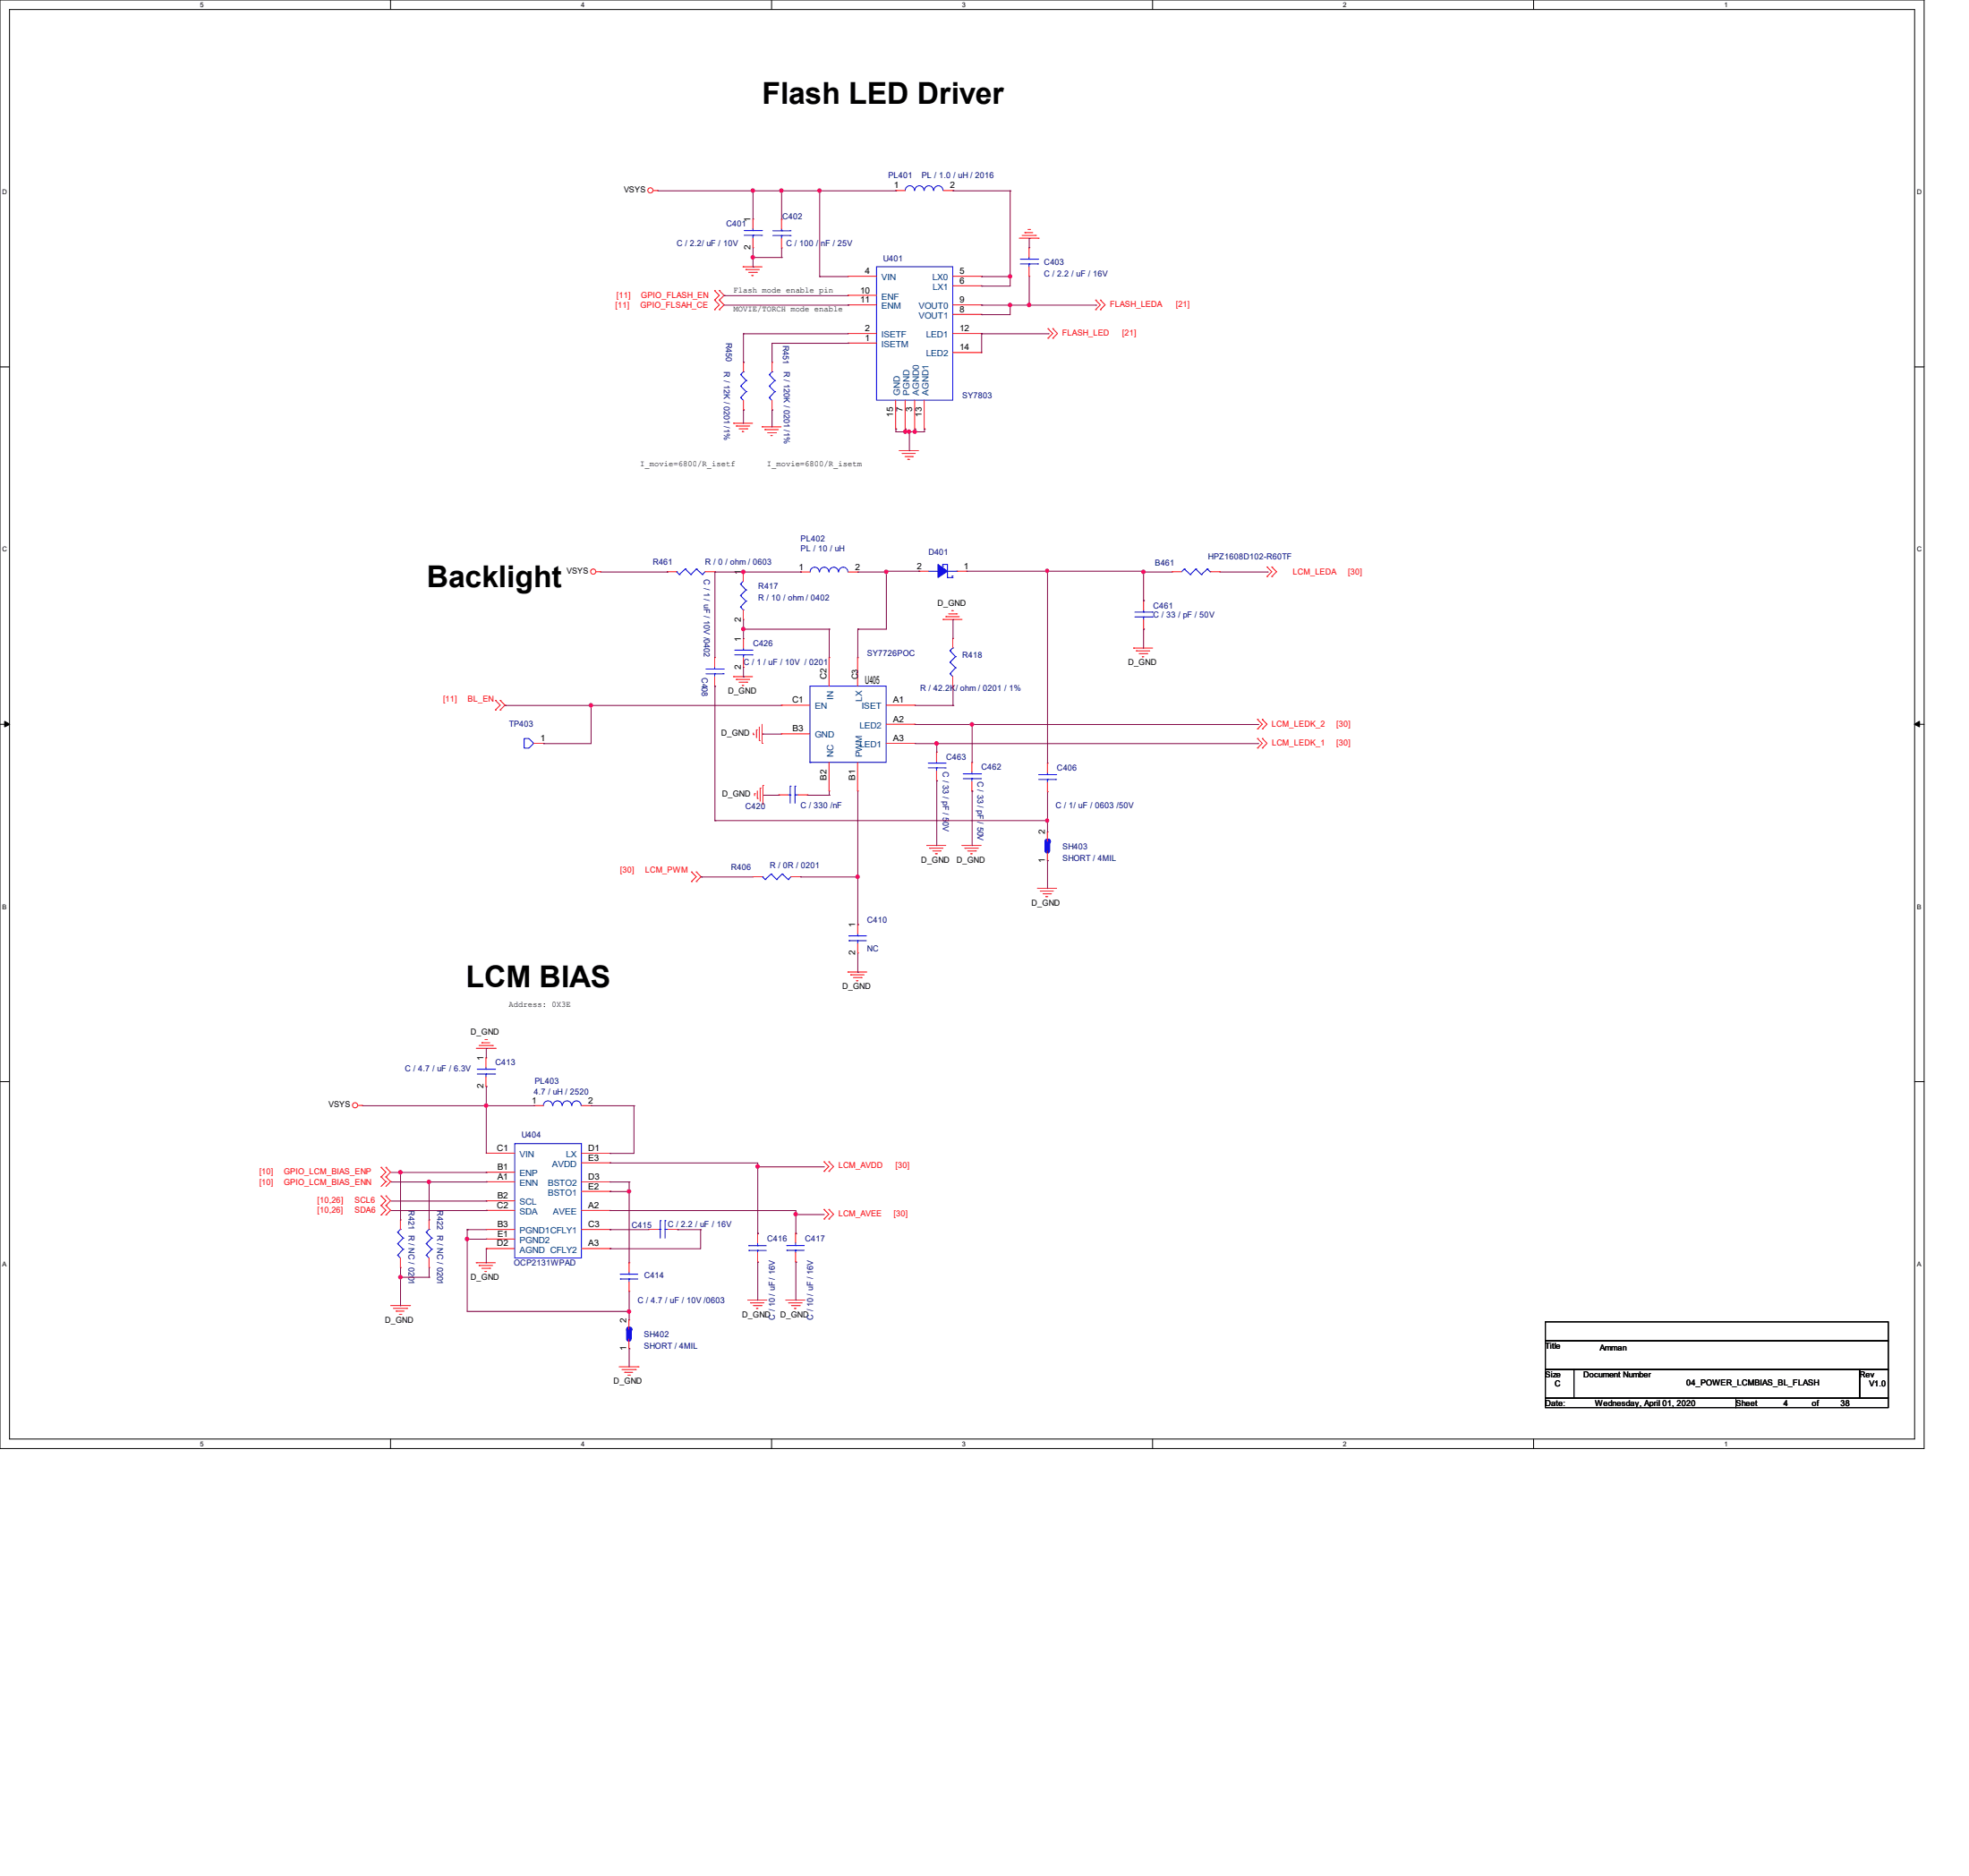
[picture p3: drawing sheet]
<svg xmlns="http://www.w3.org/2000/svg" width="210mm" height="200mm" viewBox="0 0 210 200" stroke-linecap="round" stroke-linejoin="round" font-family="sans-serif">
<path d="M0 0h205.2v154.4h-205.2zM1 1h203.2v152.4h-203.2z" fill="none" stroke="#000" stroke-width=".1"/>
<g fill="#fff">
<path d="M21.3 .1h.4v.8h-.4z"/>
<path d="M21.3 153.5h.4v.8h-.4z"/>
</g>
<path d="M41.7 0v1M41.7 153.4v1" fill="none" stroke="#000" stroke-width=".1"/>
<g fill="#fff">
<path d="M62 .1h.4v.8h-.4z"/>
<path d="M62 153.5h.4v.8h-.4z"/>
</g>
<path d="M82.3 0v1M82.3 153.4v1" fill="none" stroke="#000" stroke-width=".1"/>
<g fill="#fff">
<path d="M102.6 .1h.4v.8h-.4z"/>
<path d="M102.6 153.5h.4v.8h-.4z"/>
</g>
<path d="M122.9 0v1M122.9 153.4v1" fill="none" stroke="#000" stroke-width=".1"/>
<g fill="#fff">
<path d="M143.3 .1h.3v.8h-.3z"/>
<path d="M143.3 153.5h.3v.8h-.3z"/>
</g>
<path d="M163.6 0v1M163.6 153.4v1" fill="none" stroke="#000" stroke-width=".1"/>
<g fill="#fff">
<path d="M183.9 .1h.4v.8h-.4z"/>
<path d="M183.9 153.5h.4v.8h-.4z"/>
<path d="M.3 20.1h.5v.8h-.5z"/>
<path d="M204.5 20.1h.5v.8h-.5z"/>
<path d="M.3 58.2h.5v.8h-.5z"/>
<path d="M204.5 58.2h.5v.8h-.5z"/>
</g>
<path d="M0 39.1h1M204.2 39.1h1" fill="none" stroke="#000" stroke-width=".1"/>
<g fill="#fff">
<path d="M.3 96.3h.4v.8h-.4z"/>
<path d="M204.5 96.3h.4v.8h-.4z"/>
</g>
<path d="M0 77.2h1M204.2 77.2h1" fill="none" stroke="#000" stroke-width=".1"/>
<path d="M.5 76.9l.5 .3-.5 .3zM204.2 77.2l.5-.3v.6z" fill="#000" stroke="#000" stroke-width=".13"/>
<g fill="#fff">
<path d="M.3 134.4h.4v.8h-.4z"/>
<path d="M204.5 134.4h.4v.8h-.4z"/>
</g>
<g fill="none" stroke="#000" stroke-width=".1">
<path d="M0 115.3h1M204.2 115.3h1M164.8 140.9h36.6v2.1h-36.6zM164.8 143h36.6v3h-36.6zM164.8 146h3.1v3.1h-3.1zM164.8 149.1h20.3v1h-20.3zM164.8 146h3.1v3h-3.1zM164.8 149h20.3v1.1h-20.3zM164.8 149h20.4v1.1h-20.4zM167.9 146h30.5v3.1h-30.5zM167.9 146h30.5v3h-30.5zM185.1 149.1h16.3v1h-16.3z"/>
<path d="M185.1 149h16.3v1.1h-16.3zM185.2 149h16.2v1.1h-16.2zM198.4 146h3v3.1h-3zM198.4 146h3v3h-3z"/>
</g>
<g fill="none" stroke="#f00" stroke-width=".1">
<path d="M69.7 20.3h.4M70.1 20.3h.1M76.2 31h.1M76.2 32h.1M76.2 31l.5 .5-.5 .5M76.2 33h.1M76.2 32l.5 .5-.5 .5M76.7 32h.1M76.7 31h.1M76.7 31l.5 .5-.5 .5M76.7 33h.1M76.7 32l.5 .5-.5 .5"/>
<path d="M79.3 28.4h.1M79.3 28.4h2M79.6 28.7h.1M79.6 28.7h1.4M79.8 29h.9M80.2 29.4h.1M80.2 29.4h.2M80.7 29h.1M90.4 29.5h.1M90.4 29.5h3.1M90.4 31.5h.1M90.4 31.5h3.1"/>
<path d="M90.4 32.5h.1M90.4 32.5h3.1M90.4 36.6h.1M90.4 36.6h3.1M90.4 35.6h.1M90.4 35.6h3.1M101.6 29.5h3.1M101.6 35.6h3.1M101.6 32.5h3.1M101.6 33.5h3.1M101.6 30.5h3.1M101.6 37.6h3.1"/>
<path d="M104.7 29.5h.1M104.7 35.6h.1M104.7 32.5h.1M104.7 33.5h.1M104.7 30.5h.1M104.7 37.6h.1M108.7 25.4h2.1M109 25.1h1.5M109.3 24.8h.1M109.3 24.8h.9M109.7 24.5h.1M109.8 24.5h.1"/>
<path d="M110.5 25.1h.1M110.8 25.4h.1M111.8 36.1h.1M111.8 35h.1M111.8 35l.5 .5-.5 .6M112.3 36.1h.1M112.3 35h.1M112.3 35l.5 .5-.5 .6M116.9 33h.1M116.9 32h.1M116.9 32l.5 .5-.5 .5M117.4 33h.1"/>
<path d="M117.4 32h.1M117.4 32l.5 .5-.5 .5M78.2 45.1h.1M78.2 45.1h2.1M78.5 45.4h.1M78.5 45.4h1.5M78.8 45.7h.9M79.2 46h.1M79.7 45.7h.1M81.3 45.5h.1M81.3 45.5h2M81.6 45.8h.1"/>
<path d="M81.6 45.8h1.4M81.9 46.1h.8M82.2 46.4h.1M82.2 46.4h.2M82.7 46.1h.1M95.5 42.7v3M95.5 45.7h.1M95.9 48h.1M95.9 48h2.1M96.2 48.3h.1M96.2 48.3h1.4M96.5 48.7h.8"/>
<path d="M96.5 45.7h.1M96.5 42.7v3M96.8 49h.1M96.8 49h.2M97.3 48.7h.1M97.6 45.7h.1M97.6 42.7v3M98.6 45.7h.1M98.6 42.7v3M52.8 74.7h.1M52.8 75.7h.1M52.8 74.7l.6 .5-.6 .5"/>
<path d="M53.4 75.7h.1M53.4 74.7h.1M53.4 74.7l.5 .5-.5 .5M63.6 61h.4M64 61h.1M78.2 72.1h.1M78.2 72.1h2.1M78.5 72.4h.1M78.5 72.4h1.5M78.8 72.7h.9M79.2 73.1h.1M79.7 72.7h.1"/>
<path d="M80.4 78.3h.1M80.4 78.1v.2M80.7 77.8h.1M80.7 77.8v.9M81 79h.1M81 77.5v1.5M81.3 79.2h.1M81.3 77.2v2M100.6 66h.1M100.6 66h2M100.9 65.7h.1M100.9 65.7h1.4"/>
<path d="M101.2 65.4h.8M101.5 65.1h.1M101.5 65.1h.2M101.6 73.1h.1M101.6 68.1h.1M101.6 68.1v1M101.6 72.1v1M102 65.4h.1M120.9 69.1h.1M120.9 69.1h2M121.2 69.4h.1M121.2 69.4h1.4"/>
<path d="M121.5 69.7h.8M121.8 70h.1M121.8 70h.2M122.3 69.7h.1M134.1 77.7h.1M134.1 76.7h.1M134.1 76.7l.5 .5-.5 .5M134.1 79.8h.1M134.1 78.7h.1M134.1 78.7l.5 .5-.5 .6M134.6 77.7h.1M134.6 76.7h.1"/>
<path d="M134.6 76.7l.5 .5-.5 .5M134.6 79.8h.1M134.6 78.7h.1M134.6 78.7l.5 .5-.5 .6M135.1 61.5h.1M135.1 60.4h.1M135.1 60.4l.6 .6-.6 .5M135.7 61.5h.1M135.7 60.4h.1M135.7 60.4l.5 .6-.5 .5M73.8 93h.1M73.8 94h.1"/>
<path d="M73.8 93l.5 .5-.5 .5M74.3 94h.1M74.3 93h.1M74.3 93l.5 .5-.5 .5M80.5 84.6h.1M80.5 84.6v.2M80.8 85.1h.1M80.8 84.3v.8M81.1 84h.1M81.1 84v1.4M81.4 83.7h.1M81.4 83.7v2.1"/>
<path d="M98.9 90.1h.1M98.9 90.1h2M99.1 90.4h.1M99.1 90.4h1.5M99.5 90.7h.8M99.8 91h.1M99.8 91h.2M100.3 90.7h.1M102.6 90.1h.1M102.6 90.1h2M102.9 90.4h.1M102.9 90.4h1.5"/>
<path d="M103.2 90.7h.9M103.5 91h.1M103.5 91h.2M104.1 90.7h.1M110.7 94.7h.1M110.7 94.7h2M111 95h.1M111 95h1.4M111.3 95.3h.8M111.6 95.6h.1M111.6 95.6h.2M112.1 95.3h.1"/>
<path d="M38.2 117.9h.4M38.6 117.9h.1M50.8 111.8h2M51.1 111.5h1.4M51.4 111.2h.1M51.4 111.2h.8M51.7 110.8h.2M51.8 115.8h.1M51.8 114.8v1M51.8 112.8h.1M51.8 112.8v1M51.9 110.8h.1"/>
<path d="M52.5 111.5h.1M52.8 111.8h.1M90.4 103.6h.1M90.4 103.6h2.1M90.7 103.9h.1M90.7 103.9h1.5M91 104.2h.9M91.4 104.6h.1M91.9 104.2h.1M40.6 129.5h.1M40.6 128.5h.1M40.6 128.5l.6 .5-.6 .5"/>
<path d="M40.6 127.5h.1M40.6 127.5l.6 .5-.6 .5M40.6 125.5h.1M40.6 124.5h.1M40.6 124.5l.6 .5-.6 .5M40.6 125.5l.6 .5M41.2 128.5h.1M41.2 129.5h.1M41.2 128.5l.5 .5-.5 .5M41.2 127.5h.1M41.2 127.5l.5 .5-.5 .5M41.2 124.5h.1"/>
<path d="M41.2 125.5h.1M41.2 124.5l.5 .5-.5 .5M41.2 126h.1M41.2 126l-.6 .5M41.2 125.5l.5 .5M41.7 139.2h2M41.7 126h.1M41.7 126l-.5 .5M42 139.5h1.4M42.3 139.8h.1M42.3 139.8h.8M43.4 139.5h.1"/>
<path d="M43.7 139.2h.1M50.8 134.6h.1M50.8 134.6h2M51.1 134.9h.1M51.1 134.9h1.4M51.4 135.2h.8M51.7 135.6h.1M51.7 135.6h.2M52.2 135.2h.1M79.8 138.6h.1M79.8 138.6h2M80.1 138.9h.1"/>
<path d="M80.1 138.9h1.4M80.3 139.2h.9M80.7 139.5h.1M80.7 139.5h.2M81.2 139.2h.1M83.8 138.6h.1M83.8 138.6h2.1M84.1 138.9h.1M84.1 138.9h1.5M84.4 139.2h.9M84.8 139.5h.1M84.9 131.5h.1"/>
<path d="M84.9 134.5h.1M84.9 131.5v1M84.9 133.5v1M85.3 139.2h.1M87.9 124.9h.1M87.9 123.9h.1M87.9 123.9l.5 .5-.5 .5M87.9 130h.1M87.9 128.9h.1M87.9 128.9l.5 .6-.5 .5M88.4 124.9h.1M88.4 123.9h.1"/>
<path d="M88.4 123.9l.5 .5-.5 .5M88.4 130h.1M88.4 128.9h.1M88.4 128.9l.5 .6-.5 .5M42.6 140.1h.2M42.8 140.1h.1M66 145.7h2.1M66.3 146h1.5M66.6 146.3h.1M66.6 146.3h.9M67 146.6h.1M67.1 146.6h.1"/>
<path d="M67.8 146h.1M68.1 145.7h.1"/>
<circle cx="69.4" cy="20.3" r=".28"/>
<circle cx="63.3" cy="60.9" r=".28"/>
<circle cx="37.9" cy="117.8" r=".28"/>
</g>
<g fill="none" stroke="#00f" stroke-width=".1">
<path d="M93.5 28.4h8.1v14.3h-8.1zM101.3 71.8h.1M101.3 70.6h.1M101.3 69.4h.1M101.3 71.8l.3 .3M101.3 70.6l.6 .6M101.3 69.4l.6 .6M101.6 69.1h.1M101.6 69.1l-.3 .3M101.9 71.2h.1M101.9 70h.1M101.9 71.2l-.6 .6"/>
<path d="M101.9 70l-.6 .6M50.9 114.5h1.9M50.9 114h1.9M51.8 114h.1M51.8 114.5h.1M51.8 113.8v.2M51.8 114.5v.3M52.8 114.5h.1M52.8 114h.1M83.9 132.8h.1M83.9 133.3h.1M83.9 132.8h1.9"/>
<path d="M83.9 133.3h1.9M84.9 133.3h.1M84.9 132.8h.1M84.9 132.5v.3M84.9 133.3v.2"/>
</g>
<path d="M67.1 141.7v1" fill="none" stroke="#00f" stroke-width=".59"/>
<circle cx="67.1" cy="141.7" r=".3" fill="#00f"/>
<g fill="none" stroke="#f00" stroke-width=".1">
<path d="M95.5 20.3h.1M95.5 20.3h1.1M100.6 20.3h1M101.6 20.3h.1M109.8 29.5h.1M109.8 26.4h.1M109.8 26.4v1M109.8 28.4v1.1M56.9 79.2h1M57.9 79.2h.1M71.1 61h.1M71.1 61h1.1"/>
<path d="M75.2 61h1M76.2 61h.1M76.2 73.1h.1M76.2 70.1h.1M76.2 70.1v1M76.2 72.1v1M79.3 61h.1M79.3 61v1M79.3 66h.1M79.3 65v1M83.3 78.2h.1M83.3 78.2h3.1"/>
<path d="M83.3 75.2h.1M83.3 75.2h3.1M88.4 70.1h.1M88.4 70.1v3.1M91.5 70.1h.1M91.5 70.1v3.1M94.5 75.2h3.1M94.5 79.2h3.1M94.5 77.2h3.1M97.6 75.2h.1M97.6 79.2h.1M97.6 77.2h.1"/>
<path d="M88.4 84.3h.1M88.4 81.3v3M91.5 84.3h.1M91.5 81.3v3M99.9 83.2h.1M99.9 80.2h.1M99.9 80.2v1M99.9 82.2v1M103.7 84.3h.1M103.7 81.3h.1M103.7 81.3v1M103.7 83.3v1"/>
<path d="M69.2 131.1h.1M69.2 131.1h1M71.2 131.1h1M72.2 131.1h.1M80.8 131.5h.1M80.8 134.5h.1M80.8 131.5v1M80.8 133.5v1M67.1 143.8h.1M67.1 142.7v1.1M67.1 140.7h.1M67.1 140.7v1"/>
</g>
<g fill="none" stroke="#00f" stroke-width=".1">
<path d="M97.5 20.3a.49 .49 0 0 0-.5-.5 .49 .49 0 0 0-.4 .5M98.5 20.3a.49 .49 0 0 0-.4-.5 .49 .49 0 0 0-.5 .5M99.6 20.3a.49 .49 0 0 0-.5-.5 .49 .49 0 0 0-.5 .5M100.6 20.3a.49 .49 0 0 0-.5-.5 .49 .49 0 0 0-.5 .5M108.8 28.1h1.9M108.8 27.6h1.9M109.8 27.6h.1M109.8 28.1h.1M109.8 27.4v.2M109.8 28.1v.3M110.7 28.1h.1M110.7 27.6h.1"/>
<path d="M55.9 78.7h.5l.5 .5-.5 .6h-.5zM72.2 61h.1M72.2 61l.3 .2M72.5 61.2h.1M73.1 60.7h.1M73.1 60.7l.6 .5M73.1 60.7l-.6 .5M73.7 61.2h.1M74.3 60.7h.1M74.3 60.7l.6 .5M74.3 60.7l-.6 .5M74.9 61.2h.1"/>
<path d="M75.2 61l-.3 .2M75.3 71.8h1.9M75.3 71.3h1.9M76.2 71.3h.1M76.2 71.8h.1M76.2 71.1v.2M76.2 71.8v.3M77.2 71.8h.1M77.2 71.3h.1M79 62.3h.1M79 63.5h.1M79 64.7h.1"/>
<path d="M79 62.3l.6 .6M79 63.5l.6 .6M79 64.7l.3 .3M79.3 65h.1M79.3 62l-.3 .3M79.6 62.9h.1M79.6 64.1h.1M79.6 62.9l-.6 .6M79.6 64.1l-.6 .6M86.4 73.1h8.1v8.2h-8.1zM86.4 81.3h.1M99 81.9h1.8"/>
<path d="M99 81.4h1.8M99.9 81.4h.1M99.9 81.9h.1M99.9 81.2v.2M99.9 81.9v.3M100.8 81.9h.1M100.8 81.4h.1M102.7 83h1.9M102.7 82.5h1.9M103.7 82.5h.1M103.7 83h.1M103.7 82.3v.2"/>
<path d="M103.7 83v.3M104.6 83h.1M104.6 82.5h.1M70.2 131.1h.2M70.4 131.1h.1M70.4 130.1h.1M70.4 130.1v1.9M70.9 130.1h.1M70.9 131.1h.1M70.9 131.1h.3M70.9 130.1v1.9M79.9 132.8h.1"/>
<path d="M79.9 133.3h.1M79.9 132.8h1.8M79.9 133.3h1.8M80.8 133.3h.1M80.8 132.8h.1M80.8 132.5v.3M80.8 133.3v.2"/>
</g>
<path d="M111.7 89.7v1" fill="none" stroke="#00f" stroke-width=".59"/>
<circle cx="111.7" cy="89.7" r=".3" fill="#00f"/>
<g fill="none" stroke="#f00" stroke-width=".1">
<path d="M79.3 38.6h.1M79.3 38.6v1M80.3 26.4h.1M80.3 25.4v1M80.3 23.4h.1M80.3 23.4v1M82.3 38.6h.1M82.3 38.6v1M83.4 26.4h.1M83.4 23.4h.1M83.4 23.4v1M83.4 25.4v1"/>
<path d="M79.3 43.7h.1M79.3 42.7v1M82.3 43.7h.1M82.3 42.7v1M79.3 71.1h.1M79.3 70.1v1M79.3 68.1h.1M79.3 68.1v1M85.4 61h.1M85.4 61h1M90.5 61h1M91.5 61h.1"/>
<path d="M98 60.9h.1M98 60.9h1M102.1 60.9h1M103.1 60.9h.1M122 67.1h.1M122 64h.1M122 64v1M122 66.1v1M125 61h.1M125 61h1M129.1 61h1M130.1 61h.1"/>
<path d="M80.3 93.5h.1M80.3 93.5h1M83.1 84.7h.1M83.1 84.7h1M84.4 93.5h1M85.1 84.7h1M85.4 93.5h.1M86.1 84.7h.1M91.5 98.5h.1M91.5 98.5v1.1M111.7 91.7h.1M111.7 90.7v1"/>
<path d="M111.7 88.7h.1M111.7 88.7v1M111.7 84.4h.1M111.7 81.4h.1M111.7 81.4v1M111.7 83.4v1M56.9 117.9h.1M56.9 117.9h1.1M62 117.9h1M63 117.9h.1M91.5 101.6h.1M91.5 100.6v1"/>
<path d="M42.7 135.1h.1M42.7 130h.1M42.7 130v1.1M42.7 134.1v1M45.8 135.1h.1M45.8 130h.1M45.8 130v1.1M45.8 134.1v1M51.9 122.9h.1M51.9 122.9h3M51.9 125h.1M51.9 125h3"/>
<path d="M51.9 126h.1M51.9 126h3M51.9 128h.1M51.9 128h3M51.9 129h.1M51.9 129h3M51.9 131.1h.1M51.9 131.1h3M51.9 132.1h.1M51.9 132.1h3M51.9 133.1h.1M51.9 133.1h3"/>
<path d="M62 133.1h3.1M62 131.1h3.1M62 129h3.1M62 127h3.1M62 126h3.1M62 124h3.1M62 123h3.1M65.1 133.1h.1M65.1 131.1h.1M65.1 129h.1M65.1 127h.1M65.1 126h.1"/>
<path d="M65.1 124h.1M65.1 123h.1M67.1 137.7h.1M67.1 134.6h.1M67.1 134.6v1M67.1 136.7v1"/>
</g>
<g fill="none" stroke="#00f" stroke-width=".1">
<path d="M79 39.9h.1M79 39.9l.6 .7M79.3 39.6h.1M79.3 39.6l-.3 .3M79.4 25.1h1.8M79.4 24.6h1.8M80.3 24.6h.1M80.3 25.1h.1M80.3 24.4v.2M80.3 25.1v.3M81.2 25.1h.1M81.2 24.6h.1"/>
<path d="M82.1 39.9h.1M82.1 39.9l.5 .7M82.3 39.6h.1M82.3 39.6l-.2 .3M82.4 25.1h1.9M82.4 24.6h1.9M83.4 24.6h.1M83.4 25.1h.1M83.4 24.4v.2M83.4 25.1v.3M84.3 25.1h.1M84.3 24.6h.1"/>
<path d="M79 42.4h.1M79 41.2h.1M79 42.4l.3 .3M79 41.2l.6 .6M79.6 41.8h.1M79.6 40.6h.1M79.6 41.8l-.6 .6M79.6 40.6l-.6 .6M82.1 42.4h.1M82.1 41.2h.1M82.1 42.4l.2 .3M82.1 41.2l.5 .6"/>
<path d="M82.6 41.8h.1M82.6 40.6h.1M82.6 41.8l-.5 .6M82.6 40.6l-.5 .6M78.4 69.8h1.8M78.4 69.3h1.8M79.3 69.3h.1M79.3 69.8h.1M79.3 69.1v.2M79.3 69.8v.3M80.2 69.8h.1M80.2 69.3h.1"/>
<path d="M87.4 61a.49 .49 0 0 0-.5-.5 .49 .49 0 0 0-.5 .5M88.4 61a.49 .49 0 0 0-.5-.5 .49 .49 0 0 0-.5 .5M89.4 61a.49 .49 0 0 0-.5-.5 .49 .49 0 0 0-.5 .5M90.4 61a.49 .49 0 0 0-.5-.5 .49 .49 0 0 0-.4 .5M99 60.9h1M100 60.9h.1M100.6 60.2h.1M100.6 60.4h.1M100.6 60.2h.5v1.4M100.6 60.2v.2M101.1 61.6h.1M101.1 60.9h1"/>
<path d="M101.1 61.6h.5M101.6 61.6h.1M101.6 61.4h.1M101.6 61.4v.2M102.1 60.9h.1M121 65.8h1.9M121 65.3h1.9M122 65.3h.1M122 65.8h.1M122 65v.3M122 65.8v.3M122.9 65.8h.1"/>
<path d="M122.9 65.3h.1M126.3 60.7h.1M126.3 60.7l-.3 .3M126.3 60.7l.7 .6M127 61.3h.1M127.6 60.7h.1M127.6 60.7l-.6 .6M127.6 60.7l.5 .6M128.1 61.3h.1M128.8 60.7h.1M128.8 60.7l-.7 .6M128.8 60.7l.3 .3"/>
<path d="M129.1 61h.1M81.3 93.5h.1M81.3 93.5l.3 .3M81.6 93.8h.1M82.3 93.2h.1M82.3 93.2l.5 .6M82.3 93.2l-.7 .6M82.8 93.8h.1M83.4 93.2h.1M83.4 93.2l.7 .6M83.4 93.2l-.6 .6M84.1 93.8h.1"/>
<path d="M84.1 84.7h.2M84.3 84.7h.1M84.3 83.8h.1M84.3 83.8v1.8M84.4 93.5l-.3 .3M84.8 83.8h.1M84.8 84.7h.1M84.8 84.7h.3M84.8 83.8v1.8M90.6 99.8h.1M90.6 99.8h1.8M91.5 99.8h.1"/>
<path d="M91.5 99.6v.2M110.8 83.1h1.8M110.8 82.6h1.8M111.7 82.6h.1M111.7 83.1h.1M111.7 82.4v.2M111.7 83.1v.3M112.6 83.1h.1M112.6 82.6h.1M58.9 117.9a.49 .49 0 0 0-.5-.5 .49 .49 0 0 0-.4 .5M59.9 117.9a.49 .49 0 0 0-.4-.5 .49 .49 0 0 0-.5 .5M61 117.9a.49 .49 0 0 0-.5-.5 .49 .49 0 0 0-.5 .5"/>
<path d="M62 117.9a.49 .49 0 0 0-.5-.5 .49 .49 0 0 0-.5 .5M90.6 100.3h.1M90.6 100.3h1.8M91.5 100.3h.1M91.5 100.3v.3M42.4 133.8h.1M42.4 132.6h.1M42.4 131.4h.1M42.4 133.8l.3 .3M42.4 132.6l.6 .6M42.4 131.4l.6 .6M42.7 131.1h.1"/>
<path d="M42.7 131.1l-.3 .3M43 133.2h.1M43 132h.1M43 133.2l-.6 .6M43 132l-.6 .6M45.5 133.8h.1M45.5 132.6h.1M45.5 131.4h.1M45.5 133.8l.3 .3M45.5 132.6l.6 .6M45.5 131.4l.6 .6M45.8 131.1h.1"/>
<path d="M45.8 131.1l-.3 .3M46.1 133.2h.1M46.1 132h.1M46.1 133.2l-.6 .6M46.1 132l-.6 .6M54.9 121.9h7.1v12.2h-7.1zM66.2 136.4h.1M66.2 135.8h.1M66.2 136.4h1.8M66.2 135.8h1.8M67.1 135.8h.1M67.1 136.4h.1"/>
<path d="M67.1 135.6v.2M67.1 136.4v.3"/>
</g>
<path d="M100 60.2l1.1 .7-1.1 .7z" fill-rule="evenodd" fill="#00f" stroke="#00f" stroke-width=".1"/>
<g fill="none" stroke="#800040" stroke-width=".1">
<path d="M70.2 20.3h25.4M77.3 31.5h.1M77.3 31.5h13.2M77.3 32.5h13.2M79.3 35.6h.1M79.3 38.6h.1M79.3 35.6v3M79.3 35.6h11.2M80.3 20.3h.1M80.3 27.5h.1M80.3 28.5h.1M80.3 20.3v3.1"/>
<path d="M80.3 26.4v2.1M80.3 27.5h3.1M82.3 36.6h.1M82.3 36.6h8.2M82.3 36.6v2M83.4 20.3h.1M83.4 27.5h.1M83.4 20.3v3.1M83.4 26.4v1.1M87.4 20.3h.1M87.4 29.5h.1M87.4 20.3v9.2"/>
<path d="M87.4 29.5h3.1M90.5 32.5h.1M90.5 36.6h.1M95.6 20.3h.1M101.7 20.3h.1M101.7 20.3h6.1M104.7 29.5h.1M104.7 30.5h.1M104.7 32.5h.1M104.7 33.5h.1M104.7 35.6h.1M104.7 29.5h3.1"/>
<path d="M104.7 32.5h12.2M104.7 35.6h7.1M104.7 35.6v2M107.8 20.3h.1M107.8 29.5h.1M107.8 32.5h.1M107.8 20.3v10.2h-3.1M107.8 32.5v1h-3.1M109.8 25.4h.1M109.8 32.5h.1M109.8 25.4v1M109.8 29.5v3"/>
<path d="M111.8 35.6h.1M116.9 32.5h.1M79.3 43.7h.1M79.3 43.7v1.5M82.3 43.7h.1M82.3 43.7v1.8M95.6 46h.1M95.6 45.7h.1M95.6 45.7v.3M96.6 45.7h.1M96.6 45.7v.3M97 46v2.1"/>
<path d="M97 46h.1M97.6 45.7h.1M97.6 45.7v.3M97.6 46h.1M98.6 45.7h.1M98.6 45.7v.3h-3M53.9 75.2h.1M53.9 75.2h29.5M58 79.3h.1M63 75.2h.1M63 75.2v4.1h-5M64.1 61h7.1"/>
<path d="M71.2 61h.1M76.3 61h.1M76.3 61v9.1M76.3 73.2h.1M76.3 61h9.1M76.3 73.2v14.3M79.3 72.2h.1M79.3 71.1v1.1M79.3 66.1v2M79.3 67.1h.1M79.3 61h.1M79.3 67.1h9.1"/>
<path d="M81.3 78.3h.1M81.3 78.3h2.1M85.4 61h.1M88.4 67.1h.1M88.4 67.1v3M91.5 67.1h.1M91.5 61h3M91.5 67.1v3M94.5 61h.1M94.5 60.9h3.5M94.5 60.9h.1M94.5 60.9v6.2h-3"/>
<path d="M97.6 77.2h36.6M97.6 79.3h36.6M97.6 75.2h4.1M98 60.9h.1M99.9 79.3h.1M99.9 79.3v.9M101.7 75.2h.1M101.7 73.2h.1M101.7 66.1h.1M101.7 66.1v2M101.7 73.2v2M103.1 60.9h18.9v3.1"/>
<path d="M103.7 77.2h.1M103.7 77.2v4.1M111.7 60.9h.1M111.7 60.9v20.5M122 61h.1M122 67.1h.1M122 67.1v2M122 64h.1M122 61h3M130.1 61h5.1M134.2 77.2h.1M134.2 79.3h.1"/>
<path d="M135.2 61h.1M74.8 93.5h.1M74.8 93.5h5.5M76.3 87.5h.1M76.3 87.5h35.4M81.4 84.8h1.7M83.1 84.8h.1M85.4 93.5h6.1M86.1 84.8h.1M86.1 84.8h2.3M88.4 84.8h.1M88.4 84.4v.4"/>
<path d="M91.5 93.5h.1M91.5 98.6h.1M91.5 84.4v14.2M99.9 83.3h.1M99.9 83.3v6.9M103.7 84.4h.1M103.7 84.4v5.8M111.7 87.5h.1M111.7 84.4v4.3M111.7 91.8h.1M111.7 91.8v2.9M38.7 117.9h18.2"/>
<path d="M51.9 111.8h.1M51.9 111.8v1M51.9 117.9h.1M51.9 115.9h.1M51.9 115.9v7.1M56.9 117.9h.1M63 117.9h.1M63 117.9h4.6M67.6 117.9h.1M67.6 117.9v5.1h-2.5M91.5 103.7h.1M91.5 101.6v2.1"/>
<path d="M41.7 129.1h10.2M41.7 128h10.2M41.7 125h10.2M41.7 126h10.2M42.7 125h.1M42.7 136.2h.1M42.7 125v5.1M42.7 135.2v4M42.7 136.2h3.1M45.8 126h.1M45.8 136.2h.1M45.8 126v4.1"/>
<path d="M45.8 135.2v1M49.8 131.1h.1M49.8 132.1h.1M49.8 131.1v8.7h17.3M49.8 131.1h2.1M49.8 132.1h2.1M51.9 133.1h.1M51.9 129.1h.1M51.9 128h.1M51.9 133.1v1.5M51.9 125h.1M51.9 126h.1"/>
<path d="M65.1 126h.1M65.1 133.1h.1M65.1 131.1h.1M65.1 123h.1M65.1 131.1h4.1M65.1 126h2M65.1 124h.1M65.1 129.1h.1M65.1 127h.1M65.1 129.1h19.8v2.4M65.1 124h15.7v7.5M65.1 127h2"/>
<path d="M67.1 126h.1M67.1 126v8.6M67.1 139.8h.1M67.1 127h.1M67.1 137.7v3M72.3 131.1h.1M72.3 131.1h2.4M74.7 131.1h.1M74.7 131.1v2h-9.6M80.8 124.4h.1M80.8 134.6h.1M80.8 124.4h7.1"/>
<path d="M80.8 134.6v4M80.8 131.5h.1M84.9 129.5h.1M84.9 134.6h.1M84.9 129.5h3M84.9 134.6v4M84.9 131.5h.1M67.1 143.8h.1M67.1 143.8v1.9"/>
</g>
<g fill="#f0f" stroke="#f0f" stroke-width=".1">
<circle cx="67.1" cy="127" r=".19"/>
<circle cx="122" cy="61" r=".19"/>
<circle cx="94.5" cy="61" r=".19"/>
<circle cx="111.7" cy="60.8" r=".18"/>
<circle cx="103.7" cy="77.2" r=".19"/>
<circle cx="99.9" cy="79.3" r=".19"/>
<circle cx="111.7" cy="87.5" r=".18"/>
<circle cx="49.8" cy="132.1" r=".19"/>
<circle cx="67.1" cy="139.8" r=".19"/>
<circle cx="79.3" cy="61" r=".19"/>
<circle cx="63" cy="75.2" r=".19"/>
<circle cx="80.8" cy="124.4" r=".19"/>
<circle cx="84.9" cy="129.4" r=".19"/>
<circle cx="51.8" cy="117.9" r=".19"/>
<circle cx="91.5" cy="93.5" r=".19"/>
<circle cx="80.3" cy="20.3" r=".19"/>
<circle cx="83.3" cy="20.3" r=".19"/>
<circle cx="87.4" cy="20.3" r=".19"/>
<circle cx="80.3" cy="27.4" r=".19"/>
<circle cx="107.7" cy="29.5" r=".19"/>
<circle cx="107.7" cy="32.5" r=".19"/>
<circle cx="96.6" cy="46" r=".19"/>
<circle cx="96.9" cy="46" r=".18"/>
<circle cx="97.6" cy="46" r=".19"/>
<circle cx="109.8" cy="32.5" r=".19"/>
<circle cx="42.7" cy="125" r=".19"/>
<circle cx="45.7" cy="126" r=".19"/>
<circle cx="42.7" cy="136.2" r=".19"/>
<circle cx="79.3" cy="67.1" r=".19"/>
</g>
<g font-size="3.2">
<text x="81.3" y="11.1">Flash LED Driver</text>
<text x="45.5" y="62.6">Backlight</text>
<text x="49.7" y="105.3">LCM BIAS</text>
</g>
<text font-size="1.2" x="92.3" y="72.9">U405</text>
<g font-size=".9">
<text x="66.6" y="20.5">VSYS</text>
<text x="80" y="23.6" transform="rotate(-90 80 23.6)">1</text>
<text x="95.3" y="20.1">1</text>
<text x="101.3" y="20.1">2</text>
<text x="80" y="26.6" transform="rotate(-90 80 26.6)">2</text>
<text x="92.3" y="29.2">4</text>
<text x="102.3" y="29.2">5</text>
<text x="78.2" y="31.2">Flash mode enable pin</text>
<text x="78.2" y="33.2">MOVIE/TORCH mode enable</text>
<text x="91.8" y="31.3">10</text>
<text x="91.8" y="32.3">11</text>
<text x="92.3" y="35.3">2</text>
<text x="102.3" y="35.3">12</text>
<text x="102.3" y="32.3">9</text>
<text x="102.4" y="33.3">8</text>
<text x="102.4" y="30.2">6</text>
<text x="92.3" y="36.3">1</text>
<text x="102.4" y="37.3">14</text>
<text x="95.3" y="44.5" transform="rotate(-90 95.3 44.5)">15</text>
<text x="96.3" y="43.9" transform="rotate(-90 96.3 43.9)">7</text>
<text x="97.3" y="43.9" transform="rotate(-90 97.3 43.9)">3</text>
<text x="98.3" y="44.5" transform="rotate(-90 98.3 44.5)">13</text>
<text x="68.3" y="49.7">I_movie=6800/R_isetf</text>
<text x="81.8" y="49.7">I_movie=6800/R_isetm</text>
<text x="60.5" y="61.2">VSYS</text>
<text x="79" y="61.2" transform="rotate(-90 79 61.2)">1</text>
<text x="85.2" y="60.7">1</text>
<text x="91.2" y="60.7">2</text>
<text x="97.8" y="60.7">2</text>
<text x="100" y="64.6">D_GND</text>
<text x="102.8" y="60.7">1</text>
<text x="79" y="66.3" transform="rotate(-90 79 66.3)">2</text>
<text x="79" y="71.4" transform="rotate(-90 79 71.4)">2</text>
<text x="79" y="68.4" transform="rotate(-90 79 68.4)">1</text>
<text x="120.3" y="70.9">D_GND</text>
<text x="77.6" y="74">D_GND</text>
<text x="84.5" y="74.9">C1</text>
<text x="84.5" y="78">B3</text>
<text x="88.2" y="72.4" transform="rotate(-90 88.2 72.4)">C2</text>
<text x="91.5" y="72.4" transform="rotate(-90 91.5 72.4)">C3</text>
<text x="95.2" y="74.9">A1</text>
<text x="95.2" y="77">A2</text>
<text x="57.6" y="79">1</text>
<text x="76.9" y="78.5">D_GND</text>
<text x="88.2" y="83.2" transform="rotate(-90 88.2 83.2)">B2</text>
<text x="91.2" y="83.2" transform="rotate(-90 91.2 83.2)">B1</text>
<text x="95.2" y="79">A3</text>
<text x="77" y="84.9">D_GND</text>
<text x="111.5" y="89" transform="rotate(-90 111.5 89)">2</text>
<text x="98.3" y="92">D_GND</text>
<text x="102" y="92">D_GND</text>
<text x="111.5" y="92" transform="rotate(-90 111.5 92)">1</text>
<text x="91.2" y="101.8" transform="rotate(-90 91.2 101.8)">2</text>
<text x="91.2" y="98.8" transform="rotate(-90 91.2 98.8)">1</text>
<text x="110" y="96.5">D_GND</text>
<text x="54.3" y="107.3">Address: 0X3E</text>
<text x="89.8" y="105.5">D_GND</text>
<text x="50.2" y="110.3">D_GND</text>
<text x="51.6" y="113.1" transform="rotate(-90 51.6 113.1)">1</text>
<text x="35.1" y="118.1">VSYS</text>
<text x="51.6" y="116.1" transform="rotate(-90 51.6 116.1)">2</text>
<text x="56.7" y="117.6">1</text>
<text x="62.7" y="117.6">2</text>
<text x="53" y="122.7">C1</text>
<text x="53" y="124.7">B1</text>
<text x="53" y="125.7">A1</text>
<text x="62.7" y="125.8">D3</text>
<text x="62.7" y="123.7">E3</text>
<text x="62.7" y="122.7">D1</text>
<text x="53" y="128.8">C2</text>
<text x="53" y="127.8">B2</text>
<text x="53" y="130.8">B3</text>
<text x="53" y="131.8">E1</text>
<text x="62.7" y="130.8">C3</text>
<text x="62.7" y="128.8">A2</text>
<text x="62.7" y="126.8">E2</text>
<text x="50.2" y="136.5">D_GND</text>
<text x="53" y="132.9">D2</text>
<text x="62.7" y="132.9">A3</text>
<text x="41.1" y="141">D_GND</text>
<text x="66.8" y="141" transform="rotate(-90 66.8 141)">2</text>
<text x="79.2" y="140.4">D_GND</text>
<text x="83.2" y="140.4">D_GND</text>
<text x="164.8" y="143.8">Title</text>
<text x="170.6" y="144">Amman</text>
<text x="65.5" y="147.5">D_GND</text>
<text x="66.8" y="144" transform="rotate(-90 66.8 144)">1</text>
<text x="164.8" y="146.8">Size</text>
<text x="164.8" y="149.9">Date:</text>
<text x="165.8" y="147.8">C</text>
<text x="168.9" y="146.8">Document Number</text>
<text x="170.1" y="149.9">Wednesday, April 01, 2020</text>
<text x="179.9" y="147.7">04_POWER_LCMBIAS_BL_FLASH</text>
<text x="185.1" y="149.9">Sheet</text>
<text x="190.2" y="149.9">4</text>
<text x="193.3" y="149.9">of</text>
<text x="196.3" y="149.9">38</text>
<text x="198.3" y="146.8">Rev</text>
<text x="199.4" y="147.8">V1.0</text>
</g>
<g font-size=".9" fill="#000080">
<text x="83.4" y="23.4">C402</text>
<text x="94.7" y="19">PL401</text>
<text x="98.3" y="19">PL / 1.0 / uH / 2016</text>
<text x="72.2" y="26.2">C / 2.2/ uF / 10V</text>
<text x="77.5" y="24.1">C401</text>
<text x="83.9" y="26.2">C / 100 / nF / 25V</text>
<text x="94.2" y="27.8">U401</text>
<text x="111.4" y="28.2">C403</text>
<text x="111.4" y="29.5">C / 2.2 / uF / 16V</text>
<text x="77.2" y="39.6" transform="rotate(90 77.2 39.6)">R / 12K / 0201 /1%</text>
<text x="77.4" y="36.5" transform="rotate(90 77.4 36.5)">R450</text>
<text x="83.5" y="36.8" transform="rotate(90 83.5 36.8)">R451</text>
<text x="83.6" y="39.6" transform="rotate(90 83.6 39.6)">R / 120K / 0201 /1%</text>
<text x="102.6" y="42.5">SY7803</text>
<text x="85.4" y="57.7">PL402</text>
<text x="85.4" y="58.7">PL / 10 / uH</text>
<text x="99" y="59.2">D401</text>
<text x="128.9" y="59.7">HPZ1608D102-R60TF</text>
<text x="69.6" y="60.3">R461</text>
<text x="75.1" y="61.8" transform="rotate(90 75.1 61.8)">C / 1 / uF / 10V /0402</text>
<text x="75.2" y="60.3">R / 0 / ohm / 0603</text>
<text x="80.9" y="62.8">R417</text>
<text x="80.9" y="64">R / 10 / ohm / 0402</text>
<text x="123" y="64.9">C461</text>
<text x="123" y="65.9">C / 33 / pF / 50V</text>
<text x="123.2" y="60.3">B461</text>
<text x="79.3" y="70.9">C / 1 / uF / 10V / 0201</text>
<text x="80.3" y="68.9">C426</text>
<text x="92.5" y="69.9">SY7726POC</text>
<text x="102.6" y="70.1">R418</text>
<text x="54.3" y="77.5">TP403</text>
<text x="74.9" y="72.2" transform="rotate(90 74.9 72.2)">C408</text>
<text x="98.1" y="73.7">R / 42.2K/ ohm / 0201 / 1%</text>
<text x="100.6" y="82.3" transform="rotate(90 100.6 82.3)">C / 33 / pF / 50V</text>
<text x="100.9" y="81">C463</text>
<text x="104.3" y="83.3" transform="rotate(90 104.3 83.3)">C / 33 / pF / 50V</text>
<text x="104.7" y="82.1">C462</text>
<text x="112.7" y="82.2">C406</text>
<text x="79.5" y="86.2">C420</text>
<text x="85.4" y="86.2">C / 330 /nF</text>
<text x="112.6" y="86.2">C / 1/ uF / 0603 /50V</text>
<text x="78" y="92.8">R406</text>
<text x="82.1" y="92.6">R / 0R / 0201</text>
<text x="113.3" y="90.5">SH403</text>
<text x="113.3" y="91.7">SHORT / 4MIL</text>
<text x="92.5" y="98.4">C410</text>
<text x="92.5" y="101.4">NC</text>
<text x="52.8" y="113.6">C413</text>
<text x="43.2" y="114.2">C / 4.7 / uF / 6.3V</text>
<text x="56.9" y="116.7">4.7 / uH / 2520</text>
<text x="57" y="115.6">PL403</text>
<text x="55.6" y="121.3">U404</text>
<text x="43.6" y="129" transform="rotate(90 43.6 129)">R421 R / NC / 0201</text>
<text x="46.6" y="129" transform="rotate(90 46.6 129)">R422 R / NC / 0201</text>
<text x="67.4" y="130.9">C415</text>
<text x="71.2" y="130.9">C / 2.2 / uF / 16V</text>
<text x="54.8" y="134.9">OCP2131WPAD</text>
<text x="68.7" y="136.2">C414</text>
<text x="81.8" y="132.3">C416</text>
<text x="85.9" y="132.3">C417</text>
<text x="68" y="138.9">C / 4.7 / uF / 10V /0603</text>
<text x="68.7" y="142.5">SH402</text>
<text x="68.7" y="143.8">SHORT / 4MIL</text>
<text x="82.7" y="140.7" transform="rotate(-90 82.7 140.7)">C / 10 / uF / 16V</text>
<text x="86.7" y="140.7" transform="rotate(-90 86.7 140.7)">C / 10 / uF / 16V</text>
</g>
<g font-size=".9" fill="#004080">
<text x="94" y="29.9">VIN</text>
<text x="99.5" y="29.9">LX0</text>
<text x="94" y="31.9">ENF</text>
<text x="94" y="32.9">ENM</text>
<text x="94" y="36">ISETF</text>
<text x="98" y="32.9">VOUT0</text>
<text x="98" y="34">VOUT1</text>
<text x="98.8" y="36">LED1</text>
<text x="99.5" y="30.9">LX1</text>
<text x="94" y="37">ISETM</text>
<text x="98.8" y="38">LED2</text>
<text x="96" y="42.1" transform="rotate(-90 96 42.1)">GND</text>
<text x="97" y="42.1" transform="rotate(-90 97 42.1)">PGND</text>
<text x="98" y="42.1" transform="rotate(-90 98 42.1)">AGND0</text>
<text x="99" y="42.1" transform="rotate(-90 99 42.1)">AGND1</text>
<text x="86.9" y="75.6">EN</text>
<text x="88.9" y="74.6" transform="rotate(-90 88.9 74.6)">IN</text>
<text x="91.7" y="77.6">LED2</text>
<text x="91.9" y="75.6">ISET</text>
<text x="91.9" y="74.8" transform="rotate(-90 91.9 74.8)">LX</text>
<text x="86.9" y="78.7">GND</text>
<text x="88.9" y="80.8" transform="rotate(-90 88.9 80.8)">NC</text>
<text x="91.7" y="79.7">LED1</text>
<text x="91.9" y="80.8" transform="rotate(-90 91.9 80.8)">PWM</text>
<text x="55.4" y="123.4">VIN</text>
<text x="55.4" y="125.4">ENP</text>
<text x="58.9" y="124.4">AVDD</text>
<text x="60.4" y="123.4">LX</text>
<text x="55.4" y="126.4">ENN</text>
<text x="55.4" y="128.5">SCL</text>
<text x="55.4" y="129.5">SDA</text>
<text x="55.4" y="131.5">PGND1CFLY1</text>
<text x="58.4" y="127.4">BSTO1</text>
<text x="58.4" y="126.4">BSTO2</text>
<text x="59" y="129.5">AVEE</text>
<text x="55.4" y="132.5">PGND2</text>
<text x="55.4" y="133.5">AGND CFLY2</text>
</g>
<g font-size=".9" fill="#f00">
<text x="65.6" y="32.8">[11]</text>
<text x="65.8" y="31.8">[11]</text>
<text x="68.3" y="32.8">GPIO_FLSAH_CE</text>
<text x="68.4" y="31.8">GPIO_FLASH_EN</text>
<text x="113.3" y="35.8">FLASH_LED</text>
<text x="118.4" y="32.7">FLASH_LEDA</text>
<text x="119.7" y="35.8">[21]</text>
<text x="125.4" y="32.7">[21]</text>
<text x="137.9" y="61.3">LCM_LEDA</text>
<text x="143.8" y="61.3">[30]</text>
<text x="47.3" y="74.8">[11]</text>
<text x="49.9" y="74.8">BL_EN</text>
<text x="135.7" y="77.4">LCM_LEDK_2</text>
<text x="142.5" y="77.4">[30]</text>
<text x="135.7" y="79.5">LCM_LEDK_1</text>
<text x="142.5" y="79.5">[30]</text>
<text x="66.1" y="93.1">[30]</text>
<text x="68.8" y="93.1">LCM_PWM</text>
<text x="27.7" y="125.2">[10]</text>
<text x="30.3" y="125.2">GPIO_LCM_BIAS_ENP</text>
<text x="89.4" y="124.6">LCM_AVDD</text>
<text x="95.5" y="124.6">[30]</text>
<text x="27.7" y="126.4">[10]</text>
<text x="30.3" y="126.4">GPIO_LCM_BIAS_ENN</text>
<text x="33.8" y="129.3">[10,26]</text>
<text x="33.8" y="128.2">[10,26]</text>
<text x="37.8" y="129.3">SDA6</text>
<text x="37.8" y="128.2">SCL6</text>
<text x="89.4" y="129.6">LCM_AVEE</text>
<text x="95.3" y="129.6">[30]</text>
</g>
<g font-size=".7">
<text x="21.3" y=".8">5</text>
<text x="62" y=".8">4</text>
<text x="102.6" y=".8">3</text>
<text x="143.3" y=".8">2</text>
<text x="183.9" y=".8">1</text>
<text x=".3" y="20.7">D</text>
<text x="204.5" y="20.7">D</text>
<text x=".3" y="58.8">C</text>
<text x="204.5" y="58.8">C</text>
<text x=".3" y="96.9">B</text>
<text x="204.5" y="96.9">B</text>
<text x=".3" y="135">A</text>
<text x="204.5" y="135">A</text>
<text x="21.3" y="154.2">5</text>
<text x="62" y="154.2">4</text>
<text x="102.6" y="154.2">3</text>
<text x="143.3" y="154.2">2</text>
<text x="183.9" y="154.2">1</text>
</g>
</svg>
